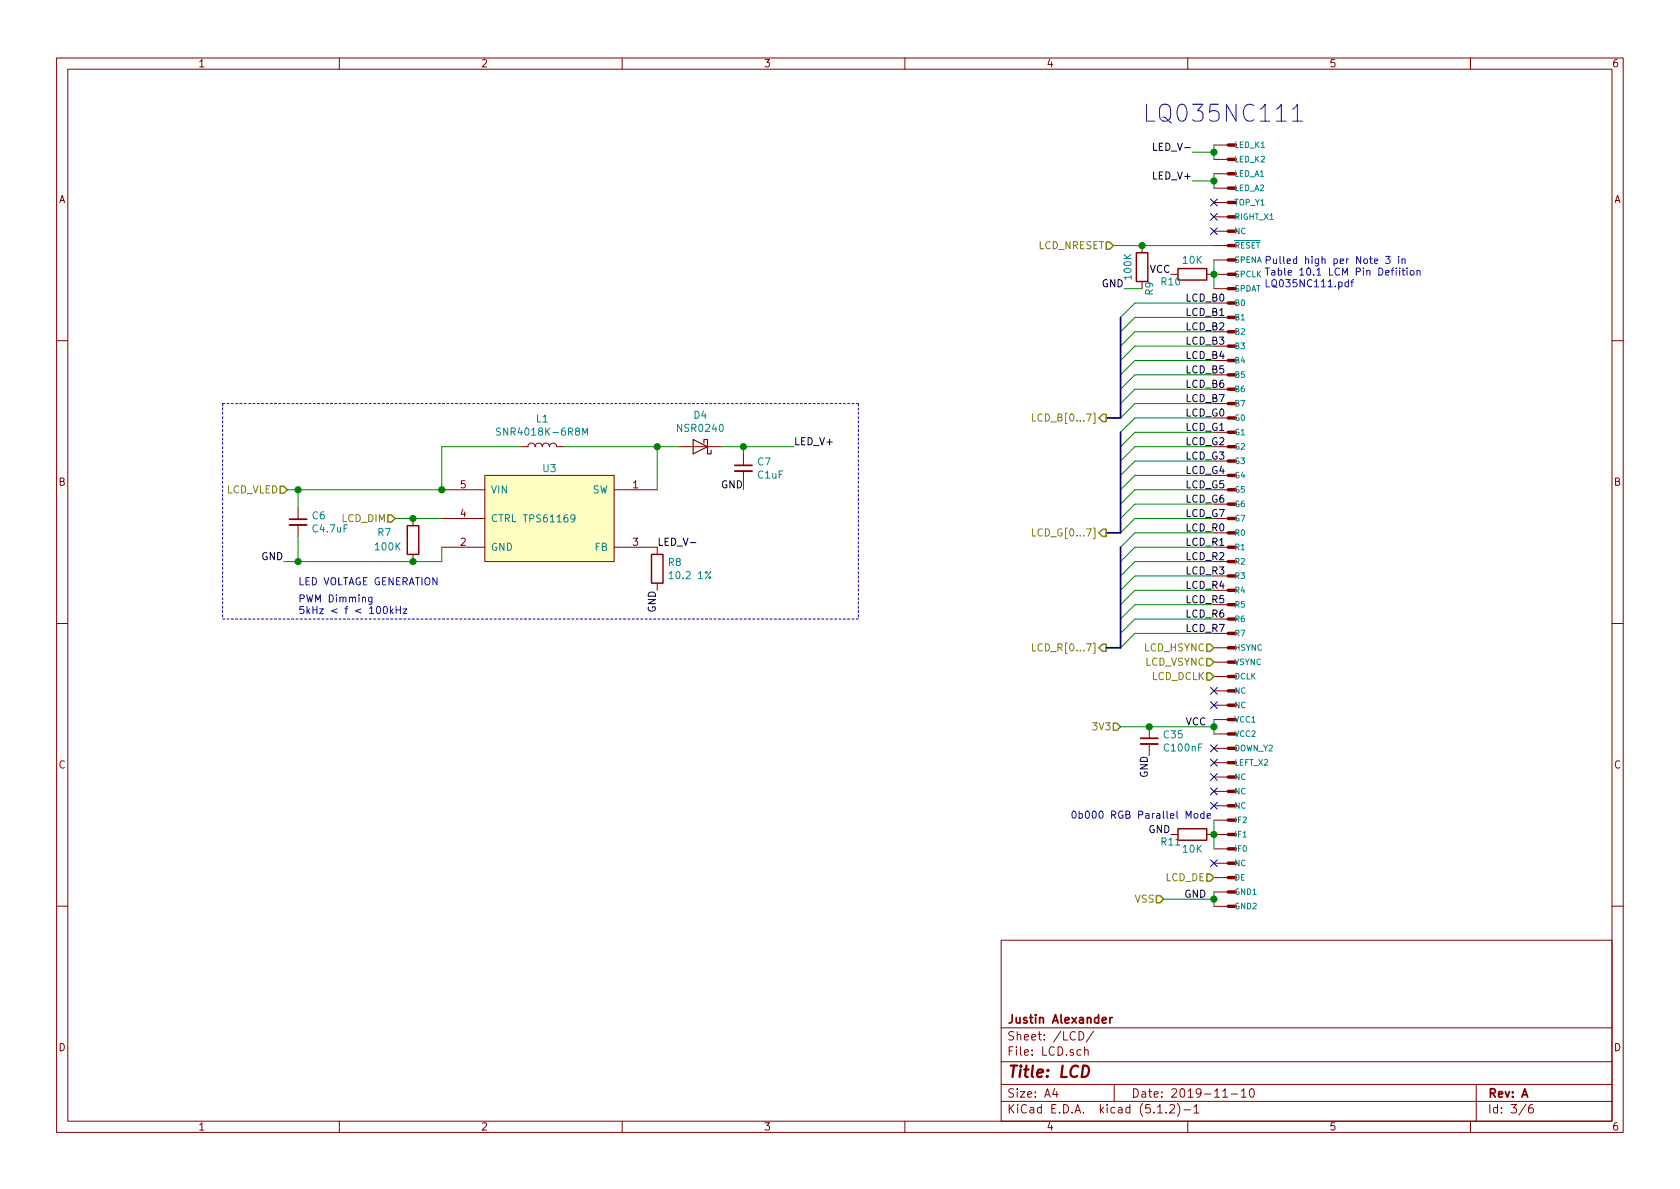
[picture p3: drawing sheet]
<svg xmlns="http://www.w3.org/2000/svg" width="297mm" height="210mm" viewBox="0 0 297 210" stroke-linecap="round" stroke-linejoin="round" font-family="sans-serif">
<g fill="none" stroke="#840000" stroke-width=".18">
<path d="M10 10.3h277v189.9h-277zM12 12.2h273v186.1h-273zM60 10.3v1.9M110 10.3v1.9M160 10.3v1.9M210 10.3v1.9M260 10.3v1.9M214.6 25.6h2.6M214.6 28.2h2.6M214.6 30.7h2.6M214.6 33.3h2.6M214.6 35.8h2.6"/>
<path d="M214.6 38.3h2.6M201.9 43.4v1.3M201.9 49.8v1.2M207 48.5h1.3M213.4 48.5h3.8M214.6 51h2.6M214.6 53.6h2.6M214.6 56.1h2.6M214.6 58.7h2.6M214.6 40.9h2.6M214.6 43.4h2.6M214.6 46h2.6"/>
<path d="M10 60.2h2M92.1 79h1.2a.63 .63 0 0 1 .7-.6 .63 .63 0 0 1 .6 .6 .63 .63 0 0 1 .6-.6 .63 .63 0 0 1 .7 .6 .63 .63 0 0 1 .6-.6 .63 .63 0 0 1 .7 .6 .63 .63 0 0 1 .6-.6 .63 .63 0 0 1 .6 .6h1.3M120 79h7.6M214.6 61.2h2.6M214.6 63.7h2.6M214.6 66.3h2.6M214.6 68.8h2.6M214.6 71.4h2.6M214.6 73.9h2.6M214.6 76.4h2.6M214.6 79h2.6M285 60.2h2"/>
<path d="M52.7 89.8v2M52.7 92.8v2.1M73 91.7v1.3M73 98v1.3M78.1 86.6h7.6M78.1 91.7h7.6M78.1 96.8h7.6M85.7 84.1h22.9v15.2h-22.9zM108.6 86.6h7.6M108.6 96.8h7.6v1.2M131.4 80.3v2M131.4 83.3v2"/>
<path d="M214.6 81.5h2.6M214.6 84.1h2.6M214.6 86.6h2.6M214.6 89.1h2.6M214.6 91.7h2.6M214.6 94.2h2.6M214.6 96.8h2.6M214.6 99.3h2.6M10 110.3h2M116.2 103.1v1.3M214.6 101.8h2.6M214.6 104.4h2.6"/>
<path d="M214.6 106.9h2.6M214.6 109.5h2.6M214.6 112h2.6M214.6 114.5h2.6M214.6 117.1h2.6M214.6 119.6h2.6M285 110.3h2M203.2 128.5v2.1M203.2 131.6v2M214.6 122.2h2.6M214.6 124.7h2.6M214.6 127.2h2.6"/>
<path d="M214.6 129.8h2.6M214.6 132.3h2.6M214.6 134.9h2.6M214.6 137.4h2.6M214.6 139.9h2.6M207 147.6h1.3M213.4 147.6h3.8M214.6 142.5h2.6M214.6 145h2.6M214.6 150.1h2.6M214.6 152.6h2.6M214.6 155.2h2.6"/>
<path d="M214.6 157.7h2.6M10 160.2h2M177 166.3h108v32h-108zM214.6 160.3h2.6M285 160.2h2M60 198.3v1.9M110 198.3v1.9M160 198.3v1.9M177 194.8h108M177 191.8h108M177 187.8h108M177 181.8h108"/>
<path d="M186.5 192.5l-.4 1h1M186.8 193v1M190.8 182.4a.75 .75 0 0 1 .8 .8 .75 .75 0 0 1-.8 .7zM191.1 185.7l-.4-.1-.3 .3 .1 .6 .2 .1 .4-.1M191.8 185.7l.2-.1 .3 .1 .1 .9M191.8 185.1v1.5M193.3 182.3l-1.3 2M197 191.8v3M204.7 196.8h.8M206.2 196.7v.1M206.8 195.5l.2-.2h.4l.2 .2 .1 .3-.1 .2-.8 .8h.9M208.2 195.1a1.71 1.71 0 0 1 0 2.3"/>
<path d="M209.3 196.3h1.2M210 198.3v1.9M211.1 195.8l.4-.5v1.5M211.1 196.8h.9M216.2 194h.8M217.7 193.5h1.1M219.5 193l.4-.5v1.5M219.5 194h.8M221.1 192.6l.2-.1a.8 .8 0 0 1 .5 .8 .8 .8 0 0 1-.5 .7 1 1 0 0 1-.2-1.4zM260 198.3v1.9M261 191.8v6.5M269.8 195.2l-1.2 2"/>
<path d="M271 195.3a.62 .62 0 0 0-.7 .7v.7l.3 .1 .4-.1 .1-.5-.1-.2-.4-.1-.3 .3"/>
</g>
<path d="M191.5 188.4h.5a1.09 1.09 0 0 1 .5 1.3 1.09 1.09 0 0 1-1.2 .7z" fill="none" stroke="#840000" stroke-width=".41"/>
<path d="M51.2 91.8h3M129.9 82.3h3.1M201.7 130.6h3M196.2 179.9v1M196.7 179.9l-.5 .3M194.9 180.4l.7-.1-.1-.3-.4-.1-.2 .2 .1 .7h.5" fill="none" stroke="#840000" stroke-width=".3"/>
<g fill="none" stroke="#840000" stroke-width=".61">
<path d="M217.2 38.3h1.2M217.2 35.8h1.2M217.2 33.3h1.2M217.2 30.7h1.2M217.2 28.2h1.2M217.2 25.6h1.2M217.2 58.7h1.2M217.2 56.1h1.2M217.2 53.6h1.2M217.2 51h1.2M217.2 48.5h1.2M217.2 46h1.2"/>
<path d="M217.2 43.4h1.2M217.2 40.9h1.2M217.2 79h1.2M217.2 76.4h1.2M217.2 73.9h1.2M217.2 71.4h1.2M217.2 68.8h1.2M217.2 66.3h1.2M217.2 63.7h1.2M217.2 61.2h1.2M217.2 99.3h1.2M217.2 96.8h1.2"/>
<path d="M217.2 94.2h1.2M217.2 91.7h1.2M217.2 89.1h1.2M217.2 86.6h1.2M217.2 84.1h1.2M217.2 81.5h1.2M217.2 119.6h1.2M217.2 117.1h1.2M217.2 114.5h1.2M217.2 112h1.2M217.2 109.5h1.2M217.2 106.9h1.2"/>
<path d="M217.2 104.4h1.2M217.2 101.8h1.2M217.2 139.9h1.2M217.2 137.4h1.2M217.2 134.9h1.2M217.2 132.3h1.2M217.2 129.8h1.2M217.2 127.2h1.2M217.2 124.7h1.2M217.2 122.2h1.2M217.2 157.7h1.2M217.2 155.2h1.2"/>
<path d="M217.2 152.6h1.2M217.2 150.1h1.2M217.2 147.6h1.2M217.2 145h1.2M217.2 142.5h1.2M217.2 160.3h1.2"/>
</g>
<path d="M198.1 56.1v17.8h-2.5M198.1 76.4v17.8h-2.5M198.1 96.8v17.7h-2.5" fill="none" stroke="#000084" stroke-width=".3"/>
<path d="M182.5 73.2v1.3h.6M182.5 93.5v1.3h.6M182.5 113.8v1.3h.6" fill="none" stroke="#848400" stroke-width=".18"/>
<path d="M195.6 42.8h.6l.6 .6-.6 .7h-.6zM194.9 73.3h.7v1.2h-.7l-.6-.6zM49.5 86h.7l.6 .6-.6 .6h-.7zM68.6 91.1h.6l.6 .6-.6 .6h-.6zM194.9 93.6h.7v1.3h-.7l-.6-.7zM194.9 113.9h.7v1.3h-.7l-.6-.7zM213.4 113.9h.6l.6 .6-.6 .7h-.6zM213.4 116.5h.6l.6 .6-.6 .6h-.6zM213.4 119h.6l.6 .6-.6 .7h-.6zM196.8 127.9h.7l.6 .6-.6 .7h-.7zM204.5 158.4h.6l.6 .6-.6 .6h-.6zM213.4 154.6h.6l.6 .6-.6 .6h-.6z" fill="none" stroke="#848400" stroke-width=".25"/>
<g fill="none" stroke="#000084" stroke-width=".18">
<path d="M214 35.2l1.2 1.2M214 37.7l1.2 1.3M215.2 35.2l-1.2 1.2M215.2 37.7l-1.2 1.3M214 40.3l1.2 1.2M215.2 40.3l-1.2 1.2M214 121.6l1.2 1.2M214 124.1l1.2 1.2M214 136.8l1.2 1.2M214 139.3l1.2 1.3M214 131.7l1.2 1.2M214 134.3l1.2 1.2"/>
<path d="M215.2 121.6l-1.2 1.2M215.2 124.1l-1.2 1.2M215.2 136.8l-1.2 1.2M215.2 139.3l-1.2 1.3M215.2 131.7l-1.2 1.2M215.2 134.3l-1.2 1.2M214 141.9l1.2 1.2M214 152l1.2 1.3M215.2 141.9l-1.2 1.2M215.2 152l-1.2 1.3"/>
</g>
<g fill="none" stroke="#0000c2" stroke-width=".18">
<path d="M228.5 19.3l.6-.4 .3-.5v3M228.5 21.4h1.8M238.4 49.9h-.4l-.2 .2 .1 .6h.5M238.4 49.4v1.3M238.8 49.9h.5M239.3 49.4l-.3 .2v1.1M243 46.2l.6-.1-.1-.3h-.3l-.2 .1 .1 .7h.4M245 45.3h.8l-.4 .5 .3 .1v.7h-.5l-.2-.1M246.9 47.4v.1M246.9 47.8v.9M247.3 45.3v.2M247.3 45.8v.8"/>
<path d="M247.5 47.4v.1M247.5 47.8v.9M247.9 45.9l.2-.1h.3v.8M247.9 45.8v.8M247.9 47.8h.5M248.1 47.4v1.1l.3 .2M248.8 47.4v.1M248.8 47.8v.9M249.5 47.9l.3-.1 .2 .1v.5l-.1 .2-.3 .1-.2-.2v-.4zM250.5 47.9l.2-.1 .3 .1 .1 .8M250.5 47.8v.9M65.8 105.6l-.1 1.2-.2 .1-.3-.1"/>
<path d="M65.8 105.7l-.4-.1-.2 .2 .1 .6h.5M67.9 107.4l.2-.2a.67 .67 0 0 1 .4 .7 .67 .67 0 0 1-.4 .6l-.3-.2v-.3zM69 107.2v1.3M69.2 108l.3 .5M69.5 107.7l-.5 .4M70.1 107.2v1.3M70.1 107.8h.7M70.8 107.2v1.3M71.3 107.7h.6l-.6 .8h.6M209.7 144.7v-1.3l.5 .9 .4-.9v1.3M211.2 144l.2-.1 .3 .1 .1 .5-.1 .1-.3 .1-.2-.1zM212.9 143.9h-.4l-.2 .2 .1 .5h.5"/>
<path d="M212.9 143.4v1.3M213.4 144.3l.6-.1v-.3h-.4l-.2 .1 .1 .6h.5"/>
</g>
<g fill="none" stroke="#008400" stroke-width=".18">
<path d="M210.8 32h3.8M210.8 26.9h3.8M214.6 25.6v2.6M214.6 30.7v2.6M196.8 43.4h17.8M198.8 51h3.1M214.6 46v5M214.6 53.6h-13.9l-2.6 2.5M214.6 56.1h-13.9l-2.6 2.6M214.6 58.7h-13.9l-2.6 2.5M92.1 79h-14v7.6h-27.3M99.7 79h20.3"/>
<path d="M116.2 79v7.6M127.6 79h12.7M131.4 79v1.3M214.6 79h-13.9l-2.6 2.5M214.6 73.9h-13.9l-2.6 2.5M214.6 76.4h-13.9l-2.6 2.6M214.6 61.2h-13.9l-2.6 2.5M214.6 63.7h-13.9l-2.6 2.6M214.6 66.3h-13.9l-2.6 2.5M214.6 68.8h-13.9l-2.6 2.6M214.6 71.4h-13.9l-2.6 2.5M52.7 86.6v3.2"/>
<path d="M52.7 94.9v4.4M69.8 91.7h8.3M78.1 96.8v2.5h-27.9M214.6 99.3h-13.9l-2.6 2.5M214.6 86.6h-13.9l-2.6 2.5M214.6 91.7h-13.9l-2.6 2.5M214.6 94.2h-13.9l-2.6 2.6M214.6 96.8h-13.9l-2.6 2.5M214.6 81.5h-13.9l-2.6 2.6M214.6 84.1h-13.9l-2.6 2.5M214.6 89.1h-13.9l-2.6 2.6M214.6 101.8h-13.9l-2.6 2.6"/>
<path d="M214.6 104.4h-13.9l-2.6 2.5M214.6 106.9h-13.9l-2.6 2.6M214.6 109.5h-13.9l-2.6 2.5M214.6 112h-13.9l-2.6 2.5M198.1 128.5h16.5M214.6 127.2v2.6M205.7 159h8.9M214.6 145v5.1M214.6 157.7v2.6"/>
</g>
<g fill="#008400" stroke="#008400" stroke-width=".25">
<circle cx="214.6" cy="159" r=".51"/>
<circle cx="214.6" cy="128.5" r=".51"/>
<circle cx="214.6" cy="48.5" r=".51"/>
<circle cx="214.6" cy="147.6" r=".51"/>
<circle cx="201.9" cy="43.4" r=".51"/>
<circle cx="214.6" cy="32" r=".51"/>
<circle cx="214.6" cy="26.9" r=".51"/>
<circle cx="78.1" cy="86.6" r=".51"/>
<circle cx="116.2" cy="79" r=".51"/>
<circle cx="73" cy="99.3" r=".51"/>
<circle cx="52.7" cy="86.6" r=".51"/>
<circle cx="52.7" cy="99.3" r=".51"/>
<circle cx="73" cy="91.7" r=".51"/>
<circle cx="131.4" cy="79" r=".51"/>
<circle cx="203.2" cy="128.5" r=".51"/>
</g>
<path d="M200.9 44.7h2v5.1h-2zM208.3 47.5h5.1v2h-5.1zM72 93h2v5h-2zM115.2 98h2v5.1h-2zM208.3 146.6h5.1v2h-5.1z" fill="none" stroke="#840000" stroke-width=".25"/>
<path d="M204 25.3v1.3h.6M122.1 96h.9" fill="none" stroke="#000" stroke-width=".18"/>
<path d="M85.7 84.1h22.9v15.2h-22.9z" fill="#ffffc2" stroke="#ffffc2" stroke-width=".18"/>
<path d="M88.5 75.8l-.5-.1-.2 .1 .1 .4 .5 .3 .1 .2-.2 .3-.5-.1M103 77v-1.3l.4 .9 .5-.9v1.3M118.3 101.4l.4-.3v1.2M118.3 102.3h.7" fill="none" stroke="#008484" stroke-width=".18"/>
<path d="M39.4 71.4v38.1M39.4 71.4h112.4M151.8 71.4v38.1M39.4 109.5h112.4" fill="none" stroke="#0000c2" stroke-width=".18" stroke-dasharray=".4 .4"/>
<path d="M51.2 92.8h3M129.9 83.3h3.1M201.7 131.6h3" fill="none" stroke="#840000" stroke-width=".33"/>
<path d="M122.6 77.7l2.5 1.3-2.5 1.3zM124.5 78.4v-.7h.6v2.6h.6v-.7" fill="none" stroke="#840000" stroke-width=".2"/>
<text font-size="4.2" fill="#0000c2" x="201.9" y="21.6">LQ035NC111</text>
<text font-size="2.8" fill="#840000" x="178" y="190.5">Title: LCD</text>
<g font-size="2.1" fill="#840000">
<text x="178" y="184">Sheet: /LCD/</text>
<text x="178" y="181">Justin Alexander</text>
<text x="178" y="186.7">File: LCD.sch</text>
<text x="178" y="196.9">KiCad E.D.A. kicad (5.1.2)-1</text>
<text x="178" y="194.1">Size: A4</text>
<text x="200" y="194.1">Date: 2019-11-10</text>
<text x="263" y="194.1">Rev: A</text>
<text x="263" y="196.9">Id: 3/6</text>
</g>
<g font-size="1.8" fill="#840000">
<text x="35" y="11.9">1</text>
<text x="85" y="11.9">2</text>
<text x="135" y="11.9">3</text>
<text x="185" y="11.9">4</text>
<text x="235" y="11.9">5</text>
<text x="285" y="11.9">6</text>
<text x="10.4" y="35.9">A</text>
<text x="285.4" y="35.9">A</text>
<text x="10.4" y="85.9">B</text>
<text x="81.4" y="86.4">5</text>
<text x="111.9" y="86.4">1</text>
<text x="285.4" y="85.9">B</text>
<text x="81.4" y="91.4">4</text>
<text x="81.4" y="96.5">2</text>
<text x="111.9" y="96.5">3</text>
<text x="10.4" y="135.9">C</text>
<text x="285.4" y="135.9">C</text>
<text x="10.4" y="185.9">D</text>
<text x="285.4" y="185.9">D</text>
<text x="35" y="199.9">1</text>
<text x="85" y="199.9">2</text>
<text x="135" y="199.9">3</text>
<text x="185" y="199.9">4</text>
<text x="235" y="199.9">5</text>
<text x="285" y="199.9">6</text>
</g>
<g font-size="1.8">
<text x="204.5" y="26.7">LED_V-</text>
<text x="204.1" y="31.7">LED_V+</text>
<text x="194.8" y="50.8">GND</text>
<text x="203.3" y="48.3">VCC</text>
<text x="209.5" y="53.3">LCD_B0</text>
<text x="209.5" y="58.4">LCD_B2</text>
<text x="209.5" y="55.9">LCD_B1</text>
<text x="209.5" y="61">LCD_B3</text>
<text x="209.5" y="63.5">LCD_B4</text>
<text x="209.5" y="66">LCD_B5</text>
<text x="209.5" y="68.6">LCD_B6</text>
<text x="209.5" y="71.1">LCD_B7</text>
<text x="209.5" y="73.7">LCD_G0</text>
<text x="209.5" y="76.2">LCD_G1</text>
<text x="140.3" y="78.7">LED_V+</text>
<text x="209.5" y="78.7">LCD_G2</text>
<text x="209.5" y="81.3">LCD_G3</text>
<text x="209.5" y="83.8">LCD_G4</text>
<text x="209.5" y="86.4">LCD_G5</text>
<text x="209.5" y="88.9">LCD_G6</text>
<text x="209.5" y="91.4">LCD_G7</text>
<text x="209.5" y="94">LCD_R0</text>
<text x="46.2" y="99.1">GND</text>
<text x="116.2" y="96.5">LED_V-</text>
<text x="209.5" y="96.5">LCD_R1</text>
<text x="209.5" y="99.1">LCD_R2</text>
<text x="209.5" y="101.6">LCD_R3</text>
<text x="209.5" y="104.1">LCD_R4</text>
<text x="209.5" y="106.7">LCD_R5</text>
<text x="116" y="108.3" transform="rotate(-90 116 108.3)">GND</text>
<text x="209.5" y="109.2">LCD_R6</text>
<text x="209.5" y="111.8">LCD_R7</text>
<text x="209.6" y="128.3">VCC</text>
<text x="202.9" y="137.5" transform="rotate(-90 202.9 137.5)">GND</text>
<text x="203.1" y="147.3">GND</text>
<text x="209.4" y="158.7">GND</text>
</g>
<g font-size="1.8" fill="#848400">
<text x="183.5" y="44.1">LCD_NRESET</text>
<text x="183.5" y="74.5">LCD_B[0...7]</text>
<text x="39.9" y="87.2">LCD_VLED</text>
<text x="60.5" y="92.3">LCD_DIM</text>
<text x="183.4" y="94.9">LCD_G[0...7]</text>
<text x="183.5" y="115.2">LCD_R[0...7]</text>
<text x="202.3" y="115.2">LCD_HSYNC</text>
<text x="202.4" y="117.7">LCD_VSYNC</text>
<text x="203.6" y="120.3">LCD_DCLK</text>
<text x="193.4" y="129.2">3V3</text>
<text x="206" y="155.8">LCD_DE</text>
<text x="200.7" y="159.6">VSS</text>
</g>
<g font-size="1.8" fill="#008484">
<text x="209.2" y="46.7">10K</text>
<text x="200.1" y="49.3" transform="rotate(-90 200.1 49.3)">100K</text>
<text x="203.9" y="52.2" transform="rotate(-90 203.9 52.2)">R9</text>
<text x="205.4" y="50.5">R10</text>
<text x="88.7" y="77">SNR4018K-6R8M</text>
<text x="94.9" y="74.7">L1</text>
<text x="120" y="76.4">NSR0240</text>
<text x="122.7" y="74.1">D4</text>
<text x="96" y="83.5">U3</text>
<text x="134" y="82.3">C7</text>
<text x="86.7" y="87.2">VIN</text>
<text x="104.7" y="87.2">SW</text>
<text x="134" y="84.6">C1uF</text>
<text x="55.2" y="91.8">C6</text>
<text x="55.4" y="94.2">C4.7uF</text>
<text x="66.8" y="94.8">R7</text>
<text x="86.7" y="92.3">CTRL</text>
<text x="93" y="92.4">TPS61169</text>
<text x="66.4" y="97.3">100K</text>
<text x="86.7" y="97.4">GND</text>
<text x="105.2" y="97.4">FB</text>
<text x="118.2" y="100.1">R8</text>
<text x="118.7" y="102.4">10.2 1%</text>
<text x="205.8" y="130.6">C35</text>
<text x="206" y="132.9">C100nF</text>
<text x="205.4" y="149.5">R11</text>
<text x="209.2" y="150.8">10K</text>
</g>
<g font-size="1.8" fill="#0000c2">
<text x="223.5" y="46.7">Pulled high per Note 3 in</text>
<text x="223.5" y="48.7">Table 10.1 LCM Pin Defiition</text>
<text x="223.5" y="50.8">LQ035NC111.pdf</text>
<text x="52.7" y="106.5">PWM Dimming</text>
<text x="52.7" y="103.5">LED VOLTAGE GENERATION</text>
<text x="52.7" y="108.6">5kHz &lt; f &lt; 100kHz</text>
<text x="189.2" y="144.8">0b000 RGB Parallel Mode</text>
</g>
<text font-size="1.8" fill="#008400" x="127.5" y="86.4">GND</text>
<g font-size="1.4" fill="#008484">
<text x="218.2" y="26.2">LED_K1</text>
<text x="218.2" y="28.7">LED_K2</text>
<text x="218.2" y="31.2">LED_A1</text>
<text x="218.2" y="33.8">LED_A2</text>
<text x="218.2" y="36.3">TOP_Y1</text>
<text x="218.2" y="38.9">RIGHT_X1</text>
<text x="218.2" y="41.4">NC</text>
<text x="218.2" y="43.9">RESET</text>
<text x="218.2" y="46.5">SPENA</text>
<text x="218.2" y="49">SPCLK</text>
<text x="218.2" y="51.6">SPDAT</text>
<text x="218.2" y="54.1">B0</text>
<text x="218.2" y="56.6">B1</text>
<text x="218.2" y="59.2">B2</text>
<text x="218.2" y="61.7">B3</text>
<text x="218.2" y="64.3">B4</text>
<text x="218.2" y="66.8">B5</text>
<text x="218.2" y="69.3">B6</text>
<text x="218.2" y="71.9">B7</text>
<text x="218.2" y="74.4">G0</text>
<text x="218.2" y="77">G1</text>
<text x="218.2" y="79.5">G2</text>
<text x="218.2" y="82">G3</text>
<text x="218.2" y="84.6">G4</text>
<text x="218.2" y="87.1">G5</text>
<text x="218.2" y="89.7">G6</text>
<text x="218.2" y="92.2">G7</text>
<text x="218.2" y="94.7">R0</text>
<text x="218.2" y="97.3">R1</text>
<text x="218.2" y="99.8">R2</text>
<text x="218.2" y="102.4">R3</text>
<text x="218.2" y="104.9">R4</text>
<text x="218.2" y="107.4">R5</text>
<text x="218.2" y="110">R6</text>
<text x="218.2" y="112.5">R7</text>
<text x="218.2" y="115.1">HSYNC</text>
<text x="218.2" y="117.6">VSYNC</text>
<text x="218.2" y="120.1">DCLK</text>
<text x="218.2" y="122.7">NC</text>
<text x="218.2" y="125.2">NC</text>
<text x="218.2" y="127.8">VCC1</text>
<text x="218.2" y="130.3">VCC2</text>
<text x="218.2" y="132.8">DOWN_Y2</text>
<text x="218.2" y="135.4">LEFT_X2</text>
<text x="218.2" y="137.9">NC</text>
<text x="218.2" y="140.5">NC</text>
<text x="218.2" y="143">NC</text>
<text x="218.2" y="145.5">IF2</text>
<text x="218.2" y="148.1">IF1</text>
<text x="218.2" y="150.6">IF0</text>
<text x="218.2" y="153.2">NC</text>
<text x="218.2" y="155.7">DE</text>
<text x="218.2" y="158.2">GND1</text>
<text x="218.2" y="160.8">GND2</text>
</g>
</svg>
